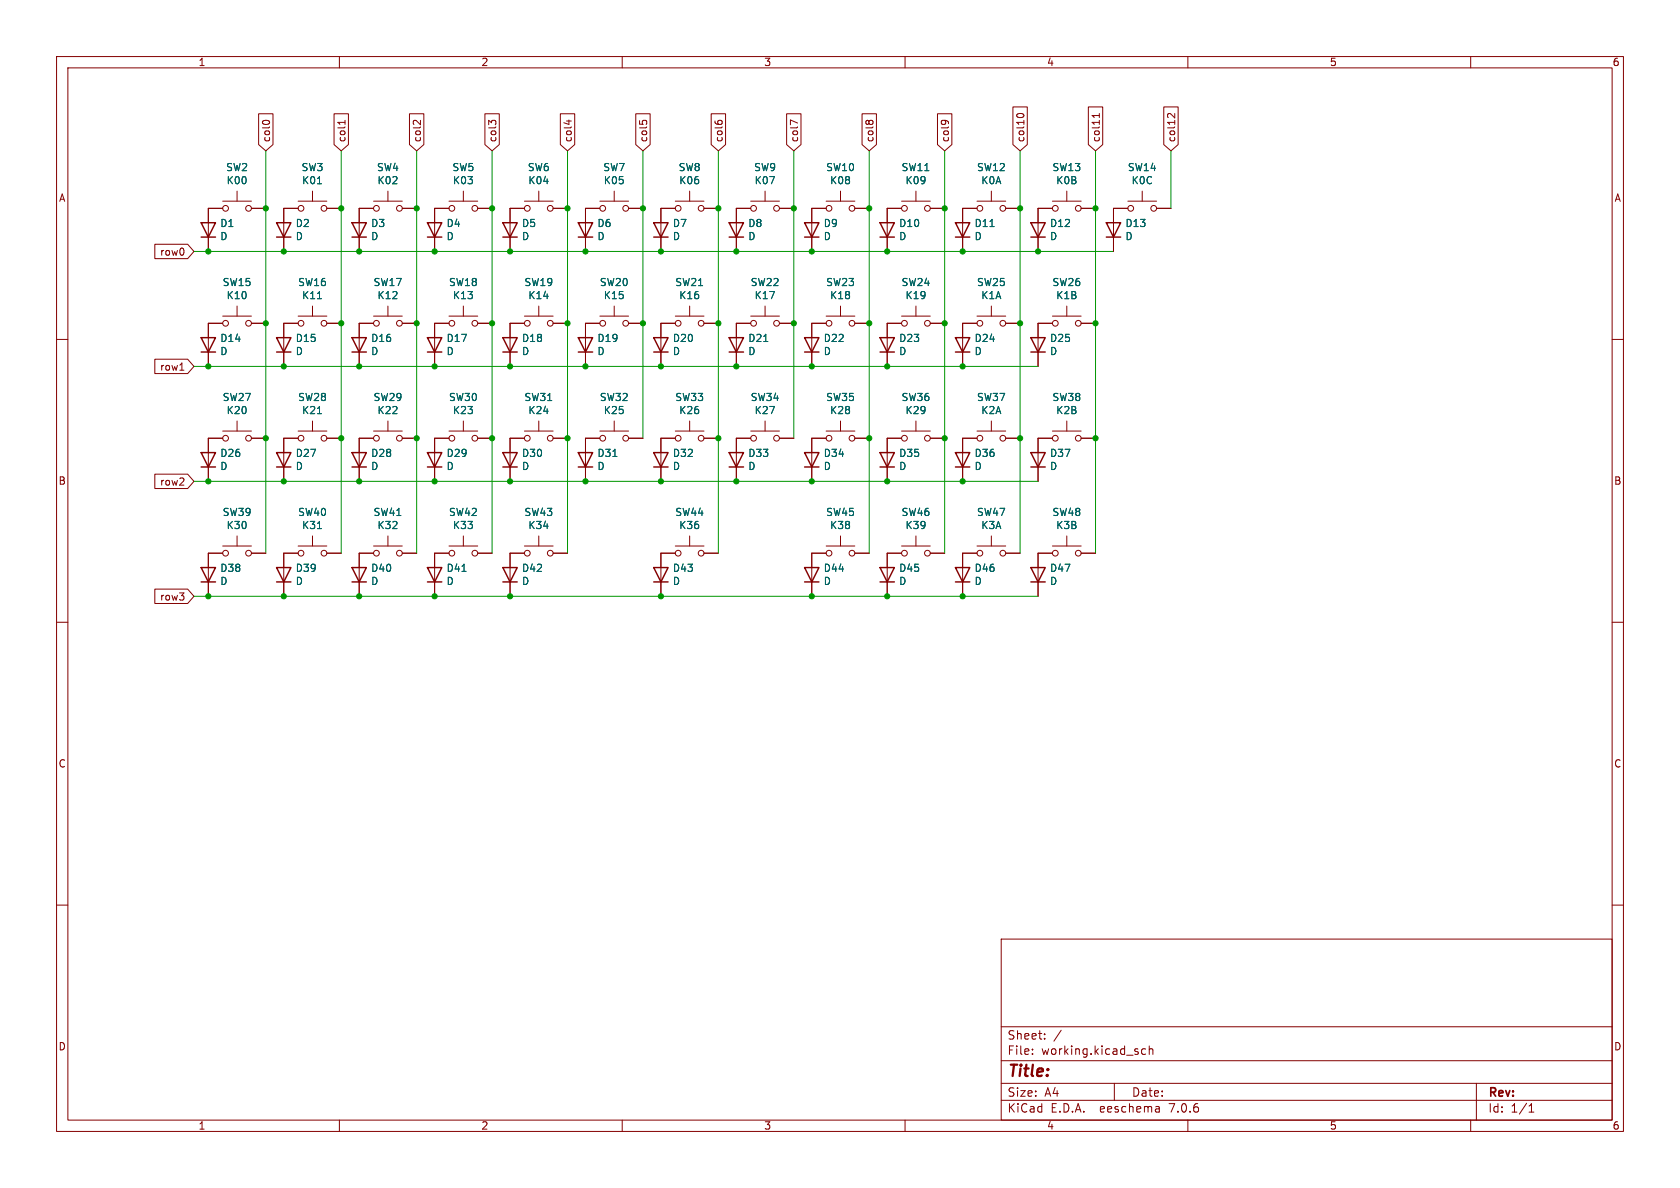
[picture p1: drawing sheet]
<svg xmlns="http://www.w3.org/2000/svg" width="297mm" height="210mm" viewBox="0 0 297 210" stroke-linecap="round" stroke-linejoin="round" font-family="sans-serif">
<g fill="none" stroke="#840000" stroke-width=".18">
<path d="M10 10h277v190h-277zM12 12h273v186h-273zM60 10v2M110 10v2M160 10v2M179.1 18.9h2.5v6.7l-1.3 1.1-1.2-1.1zM192.4 18.9h2.5v6.7l-1.2 1.1-1.3-1.1zM205.7 18.9h2.6v6.7l-1.3 1.1-1.3-1.1zM210 10v2M260 10v2M39.4 36.8h-2.6v7.7M39.4 35.6h5"/>
<path d="M41.9 33.8v1.8M44.4 36.8h2.6M45.7 20.1h2.6v5.5l-1.3 1.1-1.3-1.1zM46.5 21.5l.4-.2 .7 .2M52.7 36.8h-2.5v7.7M52.7 35.6h5.1M55.2 33.8v1.8M57.8 36.8h2.5M59.1 20.1h2.5v5.5l-1.3 1.1-1.2-1.1zM61 21.3v.7M61 21.6h-1.3l.2 .2M66 35.6h5.1"/>
<path d="M66 36.8h-2.5v7.7M68.6 33.8v1.8M71.1 36.8h2.6M72.4 20.1h2.5v5.5l-1.2 1.1-1.3-1.1zM74.3 21.3v.8l-.7-.8h-.3l-.2 .2M79.4 36.8h-2.6v7.7M79.4 35.6h5.1M81.9 33.8v1.8M84.5 36.8h2.5M85.7 20.1h2.6v5.5l-1.3 1.1-1.3-1.1zM86.9 21.5l.2-.2h.3l.3 .2M86.9 21.7l-.5-.4v.8"/>
<path d="M92.7 36.8h-2.5v7.7M92.7 35.6h5.1M95.2 33.8v1.8M97.8 36.8h2.5M99.1 20.1h2.5v5.5l-1.3 1.1-1.2-1.1zM100.2 21.4h.8M100.6 21.2v.8M106 36.8h-2.5v7.7M106 35.6h5.1M108.6 33.8v1.8M111.1 36.8h2.6M112.4 20.1h2.5v5.5l-1.2 1.1-1.3-1.1z"/>
<path d="M113.1 21.3v.6M113.5 21.5l.3-.2h.3l.2 .2M119.4 36.8h-2.6v7.7M119.4 35.6h5.1M121.9 33.8v1.8M124.5 36.8h2.5M125.7 20.1h2.6v5.5l-1.3 1.1-1.3-1.1zM126.4 21.4v.2M126.9 21.5l.2-.2h.3l.3 .2M132.7 36.8h-2.5v7.7M132.7 35.6h5.1M135.3 33.8v1.8"/>
<path d="M137.8 36.8h2.5M139.1 20.1h2.5v5.5l-1.3 1.1-1.2-1.1zM141 21.8l-1.3-.6v.9M146 36.8h-2.5v7.7M146 35.6h5.1M148.6 33.8v1.8M151.1 36.8h2.6M152.4 20.1h2.5v5.5l-1.2 1.1-1.3-1.1zM153.1 21.5l.2-.2 .3 .2 .3-.2h.2l.2 .2M159.4 36.8h-2.6v7.7M159.4 35.6h5.1M161.9 33.8v1.8"/>
<path d="M164.5 36.8h2.5M165.7 20.1h2.6v5.5l-1.3 1.1-1.3-1.1zM166.4 21.5l.1-.2a1.03 1.03 0 0 1 1.1 .2M166.9 21.3l.3 .2M172.7 36.8h-2.5v7.7M172.7 35.6h5.1M175.3 33.8v1.8M177.8 36.8h2.5M179.7 20.5a.68 .68 0 0 1 .7-.5 .68 .68 0 0 1 .6 .5M186.1 36.8h-2.6v7.7M186.1 35.6h5M188.6 33.8v1.8"/>
<path d="M191.1 36.8h2.6M194.3 20.1v.7M194.3 20.4h-1.2l.3 .4M199.4 35.6h5.1M199.4 36.8h-2.6v7.7M201.9 33.8v1.8M204.5 36.8h2.5M207.7 20.1v.7l-.9-.7-.3 .1-.1 .4M10 60h2M27.4 43.2h5.8l1.1 1.3-1.1 1.2h-5.8zM39.4 57.2h-2.6v7.6M39.4 55.9h5"/>
<path d="M41.9 54.1v1.8M44.4 57.2h2.6M52.7 57.2h-2.5v7.6M52.7 55.9h5.1M55.2 54.1v1.8M57.8 57.2h2.5M66 57.2h-2.5v7.6M66 55.9h5.1M68.6 54.1v1.8M71.1 57.2h2.6M79.4 57.2h-2.6v7.6M79.4 55.9h5.1"/>
<path d="M81.9 54.1v1.8M84.5 57.2h2.5M92.7 57.2h-2.5v7.6M92.7 55.9h5.1M95.2 54.1v1.8M97.8 57.2h2.5M106 57.2h-2.5v7.6M106 55.9h5.1M108.6 54.1v1.8M111.1 57.2h2.6M119.4 57.2h-2.6v7.6M119.4 55.9h5.1"/>
<path d="M121.9 54.1v1.8M124.5 57.2h2.5M132.7 57.2h-2.5v7.6M132.7 55.9h5.1M135.3 54.1v1.8M137.8 57.2h2.5M146 57.2h-2.5v7.6M146 55.9h5.1M148.6 54.1v1.8M151.1 57.2h2.6M159.4 57.2h-2.6v7.6M159.4 55.9h5.1"/>
<path d="M161.9 54.1v1.8M164.5 57.2h2.5M172.7 57.2h-2.5v7.6M172.7 55.9h5.1M175.3 54.1v1.8M177.8 57.2h2.5M186.1 57.2h-2.6v7.6M186.1 55.9h5M188.6 54.1v1.8M191.1 57.2h2.6M285 60h2M27.4 63.5h5.8l1.1 1.3-1.1 1.2h-5.8z"/>
<path d="M31.8 65.4h.7M39.4 76.2h5M39.4 77.5h-2.6v7.6M41.9 74.4v1.8M44.4 77.5h2.6M52.7 76.2h5.1M52.7 77.5h-2.5v7.6M55.2 74.4v1.8M57.8 77.5h2.5M66 76.2h5.1M66 77.5h-2.5v7.6M68.6 74.4v1.8"/>
<path d="M71.1 77.5h2.6M79.4 76.2h5.1M79.4 77.5h-2.6v7.6M81.9 74.4v1.8M84.5 77.5h2.5M92.7 76.2h5.1M92.7 77.5h-2.5v7.6M95.2 74.4v1.8M97.8 77.5h2.5M106 76.2h5.1M106 77.5h-2.5v7.6M108.6 74.4v1.8"/>
<path d="M111.1 77.5h2.6M119.4 76.2h5.1M119.4 77.5h-2.6v7.6M121.9 74.4v1.8M124.5 77.5h2.5M132.7 77.5h-2.5v7.6M132.7 76.2h5.1M135.3 74.4v1.8M137.8 77.5h2.5M146 77.5h-2.5v7.6M146 76.2h5.1M148.6 74.4v1.8"/>
<path d="M151.1 77.5h2.6M159.4 76.2h5.1M159.4 77.5h-2.6v7.6M161.9 74.4v1.8M164.5 77.5h2.5M172.7 76.2h5.1M172.7 77.5h-2.5v7.6M175.3 74.4v1.8M177.8 77.5h2.5M186.1 77.5h-2.6v7.6M186.1 76.2h5M188.6 74.4v1.8"/>
<path d="M191.1 77.5h2.6M27.4 83.8h5.8l1.1 1.3-1.1 1.3h-5.8zM39.4 96.5h5M39.4 97.8h-2.6v7.6M41.9 94.7v1.8M44.4 97.8h2.6M52.7 96.5h5.1M52.7 97.8h-2.5v7.6M55.2 94.7v1.8M57.8 97.8h2.5M66 96.5h5.1M66 97.8h-2.5v7.6"/>
<path d="M68.6 94.7v1.8M71.1 97.8h2.6M79.4 96.5h5.1M79.4 97.8h-2.6v7.6M81.9 94.7v1.8M84.5 97.8h2.5M92.7 96.5h5.1M92.7 97.8h-2.5v7.6M95.2 94.7v1.8M97.8 97.8h2.5M119.4 96.5h5.1M119.4 97.8h-2.6v7.6"/>
<path d="M121.9 94.7v1.8M124.5 97.8h2.5M146 97.8h-2.5v7.6M146 96.5h5.1M148.6 94.7v1.8M151.1 97.8h2.6M159.4 96.5h5.1M159.4 97.8h-2.6v7.6M161.9 94.7v1.8M164.5 97.8h2.5M172.7 96.5h5.1M172.7 97.8h-2.5v7.6"/>
<path d="M175.3 94.7v1.8M177.8 97.8h2.5M186.1 97.8h-2.6v7.6M186.1 96.5h5M188.6 94.7v1.8M191.1 97.8h2.6M10 110h2M27.4 104.1h5.8l1.1 1.3-1.1 1.3h-5.8zM285 110h2M10 160h2M285 160h2M177 166h108v32h-108z"/>
<path d="M60 198v2M110 198v2M160 198v2M177 194.5h108M177 191.5h108M177 187.5h108M177 181.5h108M182.5 186.3v.1M182.5 185.5v.1M184.7 183.6v.1M184.7 182.8v.1M187.6 182.1l-1.3 2"/>
<path d="M197 191.5v3M202.5 185.5l-.4-.1-.3 .3v.4l.2 .2h.5M203.2 185.5l.2-.1 .3 .1 .1 .9M203.2 184.9v1.5M204.9 195.7l.1 .9M205 196.5l-.2 .1M205 196h-.2M210 198v2M260 198v2M261 191.5v6.5M270.3 196.6h.9M270.3 195.5l.4-.4v1.5"/>
<circle cx="39.9" cy="36.8" r=".51"/>
<circle cx="43.9" cy="36.8" r=".51"/>
<circle cx="53.2" cy="36.8" r=".51"/>
<circle cx="57.3" cy="36.8" r=".51"/>
<circle cx="66.5" cy="36.8" r=".51"/>
<circle cx="70.6" cy="36.8" r=".51"/>
<circle cx="79.9" cy="36.8" r=".51"/>
<circle cx="83.9" cy="36.8" r=".51"/>
<circle cx="93.2" cy="36.8" r=".51"/>
<circle cx="97.3" cy="36.8" r=".51"/>
<circle cx="106.6" cy="36.8" r=".51"/>
<circle cx="110.6" cy="36.8" r=".51"/>
<circle cx="119.9" cy="36.8" r=".51"/>
<circle cx="124" cy="36.8" r=".51"/>
<circle cx="133.2" cy="36.8" r=".51"/>
<circle cx="137.3" cy="36.8" r=".51"/>
<circle cx="146.6" cy="36.8" r=".51"/>
<circle cx="150.6" cy="36.8" r=".51"/>
<circle cx="159.9" cy="36.8" r=".51"/>
<circle cx="164" cy="36.8" r=".51"/>
<circle cx="173.2" cy="36.8" r=".51"/>
<circle cx="177.3" cy="36.8" r=".51"/>
<circle cx="186.6" cy="36.8" r=".51"/>
<circle cx="190.6" cy="36.8" r=".51"/>
<circle cx="199.9" cy="36.8" r=".51"/>
<circle cx="204" cy="36.8" r=".51"/>
<circle cx="39.9" cy="57.2" r=".51"/>
<circle cx="43.9" cy="57.2" r=".51"/>
<circle cx="53.2" cy="57.2" r=".51"/>
<circle cx="57.3" cy="57.2" r=".51"/>
<circle cx="66.5" cy="57.2" r=".51"/>
<circle cx="70.6" cy="57.2" r=".51"/>
<circle cx="79.9" cy="57.2" r=".51"/>
<circle cx="83.9" cy="57.2" r=".51"/>
<circle cx="93.2" cy="57.2" r=".51"/>
<circle cx="97.3" cy="57.2" r=".51"/>
<circle cx="106.6" cy="57.2" r=".51"/>
<circle cx="110.6" cy="57.2" r=".51"/>
<circle cx="119.9" cy="57.2" r=".51"/>
<circle cx="124" cy="57.2" r=".51"/>
<circle cx="133.2" cy="57.2" r=".51"/>
<circle cx="137.3" cy="57.2" r=".51"/>
<circle cx="146.6" cy="57.2" r=".51"/>
<circle cx="150.6" cy="57.2" r=".51"/>
<circle cx="159.9" cy="57.2" r=".51"/>
<circle cx="164" cy="57.2" r=".51"/>
<circle cx="173.2" cy="57.2" r=".51"/>
<circle cx="177.3" cy="57.2" r=".51"/>
<circle cx="186.6" cy="57.2" r=".51"/>
<circle cx="190.6" cy="57.2" r=".51"/>
<circle cx="39.9" cy="77.5" r=".51"/>
<circle cx="43.9" cy="77.5" r=".51"/>
<circle cx="53.2" cy="77.5" r=".51"/>
<circle cx="57.3" cy="77.5" r=".51"/>
<circle cx="66.5" cy="77.5" r=".51"/>
<circle cx="70.6" cy="77.5" r=".51"/>
<circle cx="79.9" cy="77.5" r=".51"/>
<circle cx="83.9" cy="77.5" r=".51"/>
<circle cx="93.2" cy="77.5" r=".51"/>
<circle cx="97.3" cy="77.5" r=".51"/>
<circle cx="106.6" cy="77.5" r=".51"/>
<circle cx="110.6" cy="77.5" r=".51"/>
<circle cx="119.9" cy="77.5" r=".51"/>
<circle cx="124" cy="77.5" r=".51"/>
<circle cx="133.2" cy="77.5" r=".51"/>
<circle cx="137.3" cy="77.5" r=".51"/>
<circle cx="146.6" cy="77.5" r=".51"/>
<circle cx="150.6" cy="77.5" r=".51"/>
<circle cx="159.9" cy="77.5" r=".51"/>
<circle cx="164" cy="77.5" r=".51"/>
<circle cx="173.2" cy="77.5" r=".51"/>
<circle cx="177.3" cy="77.5" r=".51"/>
<circle cx="186.6" cy="77.5" r=".51"/>
<circle cx="190.6" cy="77.5" r=".51"/>
<circle cx="39.9" cy="97.8" r=".51"/>
<circle cx="43.9" cy="97.8" r=".51"/>
<circle cx="53.2" cy="97.8" r=".51"/>
<circle cx="57.3" cy="97.8" r=".51"/>
<circle cx="66.5" cy="97.8" r=".51"/>
<circle cx="70.6" cy="97.8" r=".51"/>
<circle cx="79.9" cy="97.8" r=".51"/>
<circle cx="83.9" cy="97.8" r=".51"/>
<circle cx="93.2" cy="97.8" r=".51"/>
<circle cx="97.3" cy="97.8" r=".51"/>
<circle cx="119.9" cy="97.8" r=".51"/>
<circle cx="124" cy="97.8" r=".51"/>
<circle cx="146.6" cy="97.8" r=".51"/>
<circle cx="150.6" cy="97.8" r=".51"/>
<circle cx="159.9" cy="97.8" r=".51"/>
<circle cx="164" cy="97.8" r=".51"/>
<circle cx="173.2" cy="97.8" r=".51"/>
<circle cx="177.3" cy="97.8" r=".51"/>
<circle cx="186.6" cy="97.8" r=".51"/>
<circle cx="190.6" cy="97.8" r=".51"/>
</g>
<g fill="none" stroke="#840000" stroke-width=".25">
<path d="M35.6 39.4h2.5l-1.3 2.5zM48.9 39.4h2.5l-1.2 2.5zM62.2 39.4h2.6l-1.3 2.5zM75.6 39.4h2.5l-1.3 2.5zM88.9 39.4h2.5l-1.2 2.5zM102.2 39.4h2.6l-1.3 2.5zM115.6 39.4h2.5l-1.3 2.5zM128.9 39.4h2.5l-1.2 2.5zM142.2 39.4h2.6l-1.3 2.5zM155.6 39.4h2.5l-1.3 2.5zM168.9 39.4h2.5l-1.2 2.5zM182.2 39.4h2.6l-1.3 2.5z"/>
<path d="M195.6 39.4h2.5l-1.3 2.5zM35.6 59.7h2.5l-1.3 2.5zM35.6 41.9h2.5M48.9 59.7h2.5l-1.2 2.5zM48.9 41.9h2.5M62.2 59.7h2.6l-1.3 2.5zM62.2 41.9h2.6M75.6 59.7h2.5l-1.3 2.5zM75.6 41.9h2.5M88.9 59.7h2.5l-1.2 2.5zM88.9 41.9h2.5M102.2 59.7h2.6l-1.3 2.5z"/>
<path d="M102.2 41.9h2.6M115.6 59.7h2.5l-1.3 2.5zM115.6 41.9h2.5M128.9 59.7h2.5l-1.2 2.5zM128.9 41.9h2.5M142.2 59.7h2.6l-1.3 2.5zM142.2 41.9h2.6M155.6 59.7h2.5l-1.3 2.5zM155.6 41.9h2.5M168.9 59.7h2.5l-1.2 2.5zM168.9 41.9h2.5M182.2 59.7h2.6l-1.3 2.5z"/>
<path d="M182.2 41.9h2.6M195.6 41.9h2.5M35.6 62.2h2.5M48.9 62.2h2.5M62.2 62.2h2.6M75.6 62.2h2.5M88.9 62.2h2.5M102.2 62.2h2.6M115.6 62.2h2.5M128.9 62.2h2.5M142.2 62.2h2.6M155.6 62.2h2.5"/>
<path d="M168.9 62.2h2.5M182.2 62.2h2.6M35.6 80h2.5l-1.3 2.6zM35.6 82.6h2.5M48.9 80h2.5l-1.2 2.6zM48.9 82.6h2.5M62.2 80h2.6l-1.3 2.6zM62.2 82.6h2.6M75.6 80h2.5l-1.3 2.6zM75.6 82.6h2.5M88.9 80h2.5l-1.2 2.6zM88.9 82.6h2.5"/>
<path d="M102.2 80h2.6l-1.3 2.6zM102.2 82.6h2.6M115.6 80h2.5l-1.3 2.6zM115.6 82.6h2.5M128.9 80h2.5l-1.2 2.6zM128.9 82.6h2.5M142.2 80h2.6l-1.3 2.6zM142.2 82.6h2.6M155.6 80h2.5l-1.3 2.6zM155.6 82.6h2.5M168.9 80h2.5l-1.2 2.6zM168.9 82.6h2.5"/>
<path d="M182.2 80h2.6l-1.3 2.6zM182.2 82.6h2.6M35.6 100.3h2.5l-1.3 2.6zM35.6 102.9h2.5M48.9 100.3h2.5l-1.2 2.6zM48.9 102.9h2.5M62.2 100.3h2.6l-1.3 2.6zM62.2 102.9h2.6M75.6 100.3h2.5l-1.3 2.6zM75.6 102.9h2.5M88.9 100.3h2.5l-1.2 2.6zM88.9 102.9h2.5"/>
<path d="M115.6 100.3h2.5l-1.3 2.6zM115.6 102.9h2.5M142.2 100.3h2.6l-1.3 2.6zM142.2 102.9h2.6M155.6 100.3h2.5l-1.3 2.6zM155.6 102.9h2.5M168.9 100.3h2.5l-1.2 2.6zM168.9 102.9h2.5M182.2 100.3h2.6l-1.3 2.6zM182.2 102.9h2.6"/>
</g>
<path d="M56.1 32.5h.7M56.1 52.8h.7M175 40.1h.7M56.1 73.1h.7M135 60.4h.7M56.1 93.4h.7M108.3 80.7h.8M81.7 101h.7" fill="none" stroke="#006464" stroke-width=".18"/>
<g fill="none" stroke="#009600" stroke-width=".18">
<path d="M47 26.7v71.1M60.3 26.7v71.1M73.7 26.7v71.1M87 26.7v71.1M100.3 26.7v71.1M113.7 26.7v50.8M127 26.7v71.1M140.3 26.7v50.8M153.7 26.7v71.1M167 26.7v71.1M180.3 26.7v71.1M193.7 26.7v71.1"/>
<path d="M207 26.7v10.1M34.3 44.5h162.5M34.3 64.8h149.2M34.3 85.1h149.2M34.3 105.4h149.2"/>
</g>
<g fill="#009600" stroke="#009600" stroke-width=".18">
<circle cx="153.7" cy="77.5" r=".46"/>
<circle cx="143.5" cy="64.8" r=".46"/>
<circle cx="156.8" cy="105.4" r=".46"/>
<circle cx="143.5" cy="105.4" r=".46"/>
<circle cx="153.7" cy="57.2" r=".46"/>
<circle cx="156.8" cy="64.8" r=".46"/>
<circle cx="156.8" cy="85.1" r=".46"/>
<circle cx="116.8" cy="64.8" r=".46"/>
<circle cx="143.5" cy="85.1" r=".46"/>
<circle cx="180.3" cy="36.8" r=".46"/>
<circle cx="156.8" cy="44.5" r=".46"/>
<circle cx="153.7" cy="36.8" r=".46"/>
<circle cx="183.5" cy="44.5" r=".46"/>
<circle cx="170.2" cy="44.5" r=".46"/>
<circle cx="167" cy="36.8" r=".46"/>
<circle cx="193.7" cy="36.8" r=".46"/>
<circle cx="103.5" cy="44.5" r=".46"/>
<circle cx="116.8" cy="44.5" r=".46"/>
<circle cx="143.5" cy="44.5" r=".46"/>
<circle cx="140.3" cy="36.8" r=".46"/>
<circle cx="127" cy="36.8" r=".46"/>
<circle cx="113.7" cy="36.8" r=".46"/>
<circle cx="130.2" cy="44.5" r=".46"/>
<circle cx="170.2" cy="64.8" r=".46"/>
<circle cx="167" cy="57.2" r=".46"/>
<circle cx="167" cy="77.5" r=".46"/>
<circle cx="170.2" cy="85.1" r=".46"/>
<circle cx="170.2" cy="105.4" r=".46"/>
<circle cx="193.7" cy="77.5" r=".46"/>
<circle cx="180.3" cy="57.2" r=".46"/>
<circle cx="180.3" cy="77.5" r=".46"/>
<circle cx="193.7" cy="57.2" r=".46"/>
<circle cx="100.3" cy="77.5" r=".46"/>
<circle cx="103.5" cy="85.1" r=".46"/>
<circle cx="87" cy="77.5" r=".46"/>
<circle cx="90.2" cy="85.1" r=".46"/>
<circle cx="63.5" cy="85.1" r=".46"/>
<circle cx="63.5" cy="105.4" r=".46"/>
<circle cx="73.7" cy="77.5" r=".46"/>
<circle cx="76.8" cy="64.8" r=".46"/>
<circle cx="63.5" cy="64.8" r=".46"/>
<circle cx="90.2" cy="105.4" r=".46"/>
<circle cx="76.8" cy="105.4" r=".46"/>
<circle cx="90.2" cy="64.8" r=".46"/>
<circle cx="103.5" cy="64.8" r=".46"/>
<circle cx="76.8" cy="85.1" r=".46"/>
<circle cx="113.7" cy="57.2" r=".46"/>
<circle cx="127" cy="77.5" r=".46"/>
<circle cx="130.2" cy="85.1" r=".46"/>
<circle cx="130.2" cy="64.8" r=".46"/>
<circle cx="140.3" cy="57.2" r=".46"/>
<circle cx="127" cy="57.2" r=".46"/>
<circle cx="116.8" cy="85.1" r=".46"/>
<circle cx="116.8" cy="105.4" r=".46"/>
<circle cx="76.8" cy="44.5" r=".46"/>
<circle cx="63.5" cy="44.5" r=".46"/>
<circle cx="60.3" cy="57.2" r=".46"/>
<circle cx="60.3" cy="36.8" r=".46"/>
<circle cx="47" cy="36.8" r=".46"/>
<circle cx="36.8" cy="44.5" r=".46"/>
<circle cx="47" cy="57.2" r=".46"/>
<circle cx="50.2" cy="44.5" r=".46"/>
<circle cx="90.2" cy="44.5" r=".46"/>
<circle cx="73.7" cy="57.2" r=".46"/>
<circle cx="87" cy="57.2" r=".46"/>
<circle cx="87" cy="36.8" r=".46"/>
<circle cx="100.3" cy="36.8" r=".46"/>
<circle cx="73.7" cy="36.8" r=".46"/>
<circle cx="100.3" cy="57.2" r=".46"/>
<circle cx="36.8" cy="64.8" r=".46"/>
<circle cx="50.2" cy="85.1" r=".46"/>
<circle cx="50.2" cy="64.8" r=".46"/>
<circle cx="60.3" cy="77.5" r=".46"/>
<circle cx="36.8" cy="85.1" r=".46"/>
<circle cx="47" cy="77.5" r=".46"/>
<circle cx="36.8" cy="105.4" r=".46"/>
<circle cx="50.2" cy="105.4" r=".46"/>
</g>
<text font-size="2.8" fill="#840000" x="178" y="190.9">Title:</text>
<g font-size="2.1" fill="#840000">
<text x="178" y="184">Sheet:</text>
<text x="178" y="186.7">File:</text>
<text x="184.1" y="186.7">working.kicad_sch</text>
<text x="178" y="196.9">KiCad</text>
<text x="178" y="194.1">Size:</text>
<text x="184.7" y="194.1">A4</text>
<text x="185.7" y="196.9">E.D.A.</text>
<text x="194.6" y="196.9">eeschema</text>
<text x="200" y="194.1">Date:</text>
<text x="207" y="196.9">7.0.6</text>
<text x="263" y="194.3">Rev:</text>
<text x="263" y="196.9">Id:</text>
<text x="267.1" y="196.9">1/1</text>
</g>
<g font-size="1.8" fill="#840000">
<text x="35" y="11.9">1</text>
<text x="85" y="11.9">2</text>
<text x="135" y="11.9">3</text>
<text x="185" y="11.9">4</text>
<text x="235" y="11.9">5</text>
<text x="285" y="11.9">6</text>
<text x="47.9" y="25.2" transform="rotate(-90 47.9 25.2)">col0</text>
<text x="61.3" y="25.2" transform="rotate(-90 61.3 25.2)">col1</text>
<text x="74.6" y="25.2" transform="rotate(-90 74.6 25.2)">col2</text>
<text x="87.9" y="25.2" transform="rotate(-90 87.9 25.2)">col3</text>
<text x="101.3" y="25.2" transform="rotate(-90 101.3 25.2)">col4</text>
<text x="114.6" y="25.2" transform="rotate(-90 114.6 25.2)">col5</text>
<text x="128" y="25.2" transform="rotate(-90 128 25.2)">col6</text>
<text x="141.3" y="25.2" transform="rotate(-90 141.3 25.2)">col7</text>
<text x="154.6" y="25.2" transform="rotate(-90 154.6 25.2)">col8</text>
<text x="168" y="25.2" transform="rotate(-90 168 25.2)">col9</text>
<text x="181.3" y="25.2" transform="rotate(-90 181.3 25.2)">col10</text>
<text x="194.6" y="25.2" transform="rotate(-90 194.6 25.2)">col11</text>
<text x="208" y="25.2" transform="rotate(-90 208 25.2)">col12</text>
<text x="10.3" y="35.9">A</text>
<text x="285.3" y="35.9">A</text>
<text x="28.2" y="45.4">row0</text>
<text x="28.2" y="65.7">row1</text>
<text x="10.3" y="85.9">B</text>
<text x="28.2" y="86">row2</text>
<text x="285.3" y="85.9">B</text>
<text x="28.2" y="106.4">row3</text>
<text x="10.3" y="135.9">C</text>
<text x="285.3" y="135.9">C</text>
<text x="10.3" y="185.9">D</text>
<text x="285.3" y="185.9">D</text>
<text x="35" y="199.9">1</text>
<text x="85" y="199.9">2</text>
<text x="135" y="199.9">3</text>
<text x="185" y="199.9">4</text>
<text x="235" y="199.9">5</text>
<text x="285" y="199.9">6</text>
</g>
<g font-size="1.8" fill="#006464">
<text x="39.9" y="30.5">SW2</text>
<text x="40" y="32.8">K00</text>
<text x="53.2" y="30.5">SW3</text>
<text x="53.3" y="32.8">K01</text>
<text x="66.5" y="30.5">SW4</text>
<text x="66.6" y="32.8">K02</text>
<text x="79.9" y="30.5">SW5</text>
<text x="80" y="32.8">K03</text>
<text x="93.2" y="30.5">SW6</text>
<text x="93.3" y="32.8">K04</text>
<text x="106.5" y="30.5">SW7</text>
<text x="106.6" y="32.8">K05</text>
<text x="119.9" y="30.5">SW8</text>
<text x="120" y="32.8">K06</text>
<text x="133.2" y="30.5">SW9</text>
<text x="133.3" y="32.8">K07</text>
<text x="145.9" y="30.5">SW10</text>
<text x="146.6" y="32.8">K08</text>
<text x="159.3" y="30.5">SW11</text>
<text x="160" y="32.8">K09</text>
<text x="172.6" y="30.5">SW12</text>
<text x="173.4" y="32.8">K0A</text>
<text x="186" y="30.5">SW13</text>
<text x="186.6" y="32.8">K0B</text>
<text x="199.3" y="30.5">SW14</text>
<text x="200" y="32.8">K0C</text>
<text x="38.8" y="40.3">D1</text>
<text x="52.2" y="40.3">D2</text>
<text x="65.5" y="40.3">D3</text>
<text x="78.9" y="40.3">D4</text>
<text x="92.2" y="40.3">D5</text>
<text x="105.5" y="40.3">D6</text>
<text x="118.9" y="40.3">D7</text>
<text x="132.2" y="40.3">D8</text>
<text x="145.5" y="40.3">D9</text>
<text x="158.9" y="40.3">D10</text>
<text x="172.2" y="40.3">D11</text>
<text x="185.5" y="40.3">D12</text>
<text x="198.9" y="40.3">D13</text>
<text x="38.8" y="42.6">D</text>
<text x="52.2" y="42.6">D</text>
<text x="65.5" y="42.6">D</text>
<text x="78.9" y="42.6">D</text>
<text x="92.2" y="42.6">D</text>
<text x="105.5" y="42.6">D</text>
<text x="118.9" y="42.6">D</text>
<text x="132.2" y="42.6">D</text>
<text x="145.5" y="42.6">D</text>
<text x="158.9" y="42.6">D</text>
<text x="172.2" y="42.6">D</text>
<text x="185.5" y="42.6">D</text>
<text x="198.9" y="42.6">D</text>
<text x="39.3" y="50.8">SW15</text>
<text x="40" y="53.1">K10</text>
<text x="52.6" y="50.8">SW16</text>
<text x="53.3" y="53.1">K11</text>
<text x="65.9" y="50.8">SW17</text>
<text x="66.6" y="53.1">K12</text>
<text x="79.3" y="50.8">SW18</text>
<text x="80" y="53.1">K13</text>
<text x="92.6" y="50.8">SW19</text>
<text x="93.3" y="53.1">K14</text>
<text x="105.9" y="50.8">SW20</text>
<text x="106.6" y="53.1">K15</text>
<text x="119.3" y="50.8">SW21</text>
<text x="120" y="53.1">K16</text>
<text x="132.6" y="50.8">SW22</text>
<text x="133.3" y="53.1">K17</text>
<text x="145.9" y="50.8">SW23</text>
<text x="146.6" y="53.1">K18</text>
<text x="159.3" y="50.8">SW24</text>
<text x="160" y="53.1">K19</text>
<text x="172.6" y="50.8">SW25</text>
<text x="173.4" y="53.1">K1A</text>
<text x="186" y="50.8">SW26</text>
<text x="186.6" y="53.1">K1B</text>
<text x="38.8" y="60.7">D14</text>
<text x="38.8" y="63">D</text>
<text x="52.2" y="60.7">D15</text>
<text x="52.2" y="63">D</text>
<text x="65.5" y="60.7">D16</text>
<text x="65.5" y="63">D</text>
<text x="78.9" y="60.7">D17</text>
<text x="78.9" y="63">D</text>
<text x="92.2" y="60.7">D18</text>
<text x="92.2" y="63">D</text>
<text x="105.5" y="60.7">D19</text>
<text x="105.5" y="63">D</text>
<text x="118.9" y="60.7">D20</text>
<text x="118.9" y="63">D</text>
<text x="132.2" y="60.7">D21</text>
<text x="132.2" y="63">D</text>
<text x="145.5" y="60.7">D22</text>
<text x="145.5" y="63">D</text>
<text x="158.9" y="60.7">D23</text>
<text x="158.9" y="63">D</text>
<text x="172.2" y="60.7">D24</text>
<text x="172.2" y="63">D</text>
<text x="185.5" y="60.7">D25</text>
<text x="185.5" y="63">D</text>
<text x="39.3" y="71.1">SW27</text>
<text x="52.6" y="71.1">SW28</text>
<text x="65.9" y="71.1">SW29</text>
<text x="79.3" y="71.1">SW30</text>
<text x="92.6" y="71.1">SW31</text>
<text x="105.9" y="71.1">SW32</text>
<text x="119.3" y="71.1">SW33</text>
<text x="132.6" y="71.1">SW34</text>
<text x="145.9" y="71.1">SW35</text>
<text x="159.3" y="71.1">SW36</text>
<text x="172.6" y="71.1">SW37</text>
<text x="186" y="71.1">SW38</text>
<text x="40" y="73.4">K20</text>
<text x="53.3" y="73.4">K21</text>
<text x="66.6" y="73.4">K22</text>
<text x="80" y="73.4">K23</text>
<text x="93.3" y="73.4">K24</text>
<text x="106.6" y="73.4">K25</text>
<text x="120" y="73.4">K26</text>
<text x="133.3" y="73.4">K27</text>
<text x="146.6" y="73.4">K28</text>
<text x="160" y="73.4">K29</text>
<text x="173.4" y="73.4">K2A</text>
<text x="186.6" y="73.4">K2B</text>
<text x="38.8" y="81">D26</text>
<text x="38.8" y="83.3">D</text>
<text x="52.2" y="81">D27</text>
<text x="52.2" y="83.3">D</text>
<text x="65.5" y="81">D28</text>
<text x="65.5" y="83.3">D</text>
<text x="78.9" y="81">D29</text>
<text x="78.9" y="83.3">D</text>
<text x="92.2" y="81">D30</text>
<text x="92.2" y="83.3">D</text>
<text x="105.5" y="81">D31</text>
<text x="105.5" y="83.3">D</text>
<text x="118.9" y="81">D32</text>
<text x="118.9" y="83.3">D</text>
<text x="132.2" y="81">D33</text>
<text x="132.2" y="83.3">D</text>
<text x="145.5" y="81">D34</text>
<text x="145.5" y="83.3">D</text>
<text x="158.9" y="81">D35</text>
<text x="158.9" y="83.3">D</text>
<text x="172.2" y="81">D36</text>
<text x="172.2" y="83.3">D</text>
<text x="185.5" y="81">D37</text>
<text x="185.5" y="83.3">D</text>
<text x="39.3" y="91.4">SW39</text>
<text x="40" y="93.7">K30</text>
<text x="52.6" y="91.4">SW40</text>
<text x="53.3" y="93.7">K31</text>
<text x="65.9" y="91.4">SW41</text>
<text x="66.6" y="93.7">K32</text>
<text x="79.3" y="91.4">SW42</text>
<text x="80" y="93.7">K33</text>
<text x="92.6" y="91.4">SW43</text>
<text x="93.3" y="93.7">K34</text>
<text x="119.3" y="91.4">SW44</text>
<text x="120" y="93.7">K36</text>
<text x="145.9" y="91.4">SW45</text>
<text x="146.6" y="93.7">K38</text>
<text x="159.3" y="91.4">SW46</text>
<text x="160" y="93.7">K39</text>
<text x="172.6" y="91.4">SW47</text>
<text x="173.4" y="93.7">K3A</text>
<text x="186" y="91.4">SW48</text>
<text x="186.6" y="93.7">K3B</text>
<text x="38.8" y="101.3">D38</text>
<text x="52.2" y="101.3">D39</text>
<text x="65.5" y="101.3">D40</text>
<text x="78.9" y="101.3">D41</text>
<text x="92.2" y="101.3">D42</text>
<text x="118.9" y="101.3">D43</text>
<text x="145.5" y="101.3">D44</text>
<text x="158.9" y="101.3">D45</text>
<text x="172.2" y="101.3">D46</text>
<text x="185.5" y="101.3">D47</text>
<text x="38.8" y="103.6">D</text>
<text x="52.2" y="103.6">D</text>
<text x="65.5" y="103.6">D</text>
<text x="78.9" y="103.6">D</text>
<text x="92.2" y="103.6">D</text>
<text x="118.9" y="103.6">D</text>
<text x="145.5" y="103.6">D</text>
<text x="158.9" y="103.6">D</text>
<text x="172.2" y="103.6">D</text>
<text x="185.5" y="103.6">D</text>
</g>
</svg>
